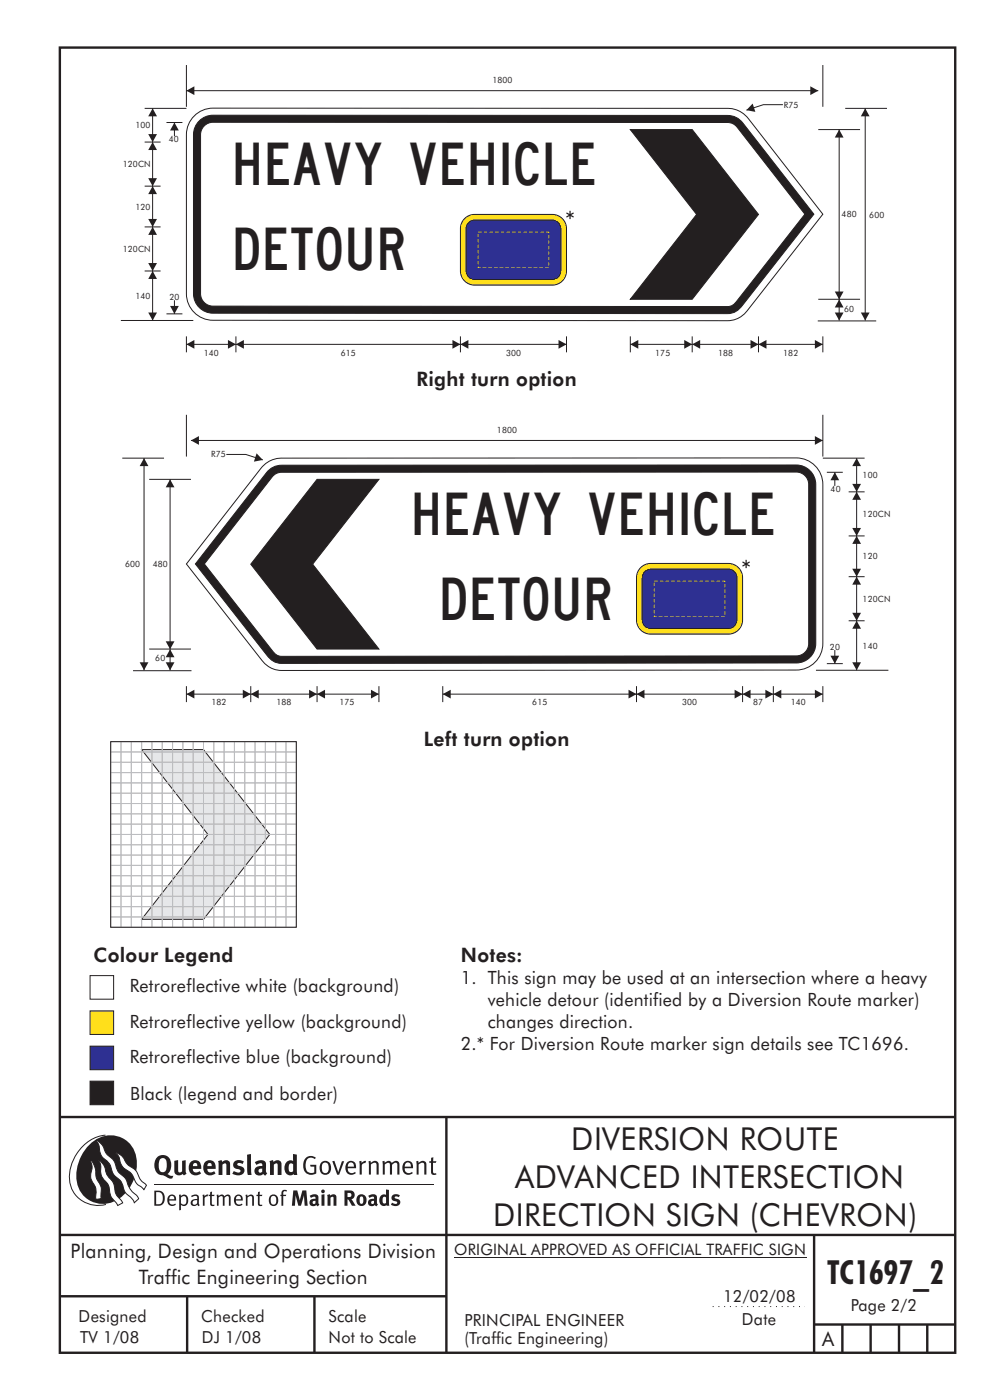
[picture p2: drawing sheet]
<svg xmlns="http://www.w3.org/2000/svg" width="210mm" height="297mm" viewBox="0 0 210 297" stroke-linecap="round" stroke-linejoin="round" font-family="sans-serif">
<g fill="none" stroke="#231f20" stroke-width=".51">
<path d="M12.7 10.1h189.9v276.9h-189.9zM12.7 237h189.8M94.7 236.9v50.1M12.7 262h190M12.7 275h82M39.7 275v12M66.7 275v12M172.7 262v25M172.7 281h30M178.7 281v6M184.7 281v6M190.7 281v6"/>
<path d="M196.7 281v6"/>
</g>
<path d="M151.2 277.2h19.5" fill="none" stroke="#231f20" stroke-width=".21" stroke-dasharray=".2 1" stroke-linecap="butt"/>
<path d="M96.3 266.7h74.7" fill="none" stroke="#231f20" stroke-width=".21"/>
<g fill="#231f20">
<path d="M64.9 245.6a1.61 1.61 0 0 1 2.1 0l-.2 .3a1.17 1.17 0 0 0-1.4-.2 1.17 1.17 0 0 0-.6 1.3 1.42 1.42 0 0 0 1.2 1.8l.7-.1v-1.2h-.8l-.1-.4h1.3v1.8a1.82 1.82 0 0 1-2.2 0 1.82 1.82 0 0 1-.6-2.1l.2-.7z" fill-rule="evenodd"/>
<path d="M68.2 246.5a1.77 1.77 0 0 0 .4 2.7 1.39 1.39 0 0 0 1.4-.5 1.39 1.39 0 0 0 .2-1.5 1.19 1.19 0 0 0-2-.7zM68.5 246.8a.83 .83 0 0 1 1 .1 .83 .83 0 0 1 .2 .9 .75 .75 0 0 1-.6 1.1 .75 .75 0 0 1-.8-.9v-.9z" fill-rule="evenodd"/>
<path d="M70.5 246.3h.4l.8 2.4 .8-2.4h.5l-1.1 2.9h-.4z" fill-rule="evenodd"/>
<path d="M73.6 246.7a1.74 1.74 0 0 0 .5 2.5l.9-.1 .5-.2-.2-.3a.89 .89 0 0 1-1.1 .2 .89 .89 0 0 1-.4-1h1.7a1.15 1.15 0 0 0-.4-1.4 1.15 1.15 0 0 0-1.5 .3zM74 246.8a.67 .67 0 0 1 .8-.1 .67 .67 0 0 1 .3 .8h-1.3z" fill-rule="evenodd"/>
<path d="M76.2 246.4l.4-.1 .1 .4 .5-.4h.5l-.2 .5a.61 .61 0 0 0-.8 .6v1.8h-.4z" fill-rule="evenodd"/>
<path d="M78.1 246.4l.5-.1 .1 .4a.89 .89 0 0 1 .9-.4 .89 .89 0 0 1 .7 .7v2.2h-.4v-2.2l-.1-.2-.3-.1-.8 .3v2.2h-.4z" fill-rule="evenodd"/>
<path d="M81.1 246.4l.4-.1 .1 .4a.83 .83 0 0 1 .8-.4 .83 .83 0 0 1 .7 .4 .86 .86 0 0 1 .9-.4 .86 .86 0 0 1 .7 .7v2.2h-.4l-.1-2.4a.5 .5 0 0 0-.8 .1l-.2 .2v2.1h-.5v-2.3l-.4-.2-.7 .3v2.2h-.4z" fill-rule="evenodd"/>
<path d="M85.7 246.7a1.74 1.74 0 0 0 .5 2.5l.9-.1 .5-.2-.2-.3a.89 .89 0 0 1-1.1 .2 .89 .89 0 0 1-.4-1h1.7a1.15 1.15 0 0 0-.5-1.4 1.15 1.15 0 0 0-1.4 .3zM86 246.8a.67 .67 0 0 1 .9-.1 .67 .67 0 0 1 .3 .8h-1.3z" fill-rule="evenodd"/>
<path d="M88.3 246.4l.4-.1 .1 .4a.89 .89 0 0 1 .9-.4 .89 .89 0 0 1 .7 .7v2.2h-.4v-2.2l-.1-.2-.3-.1-.8 .3v2.2h-.4z" fill-rule="evenodd"/>
<path d="M91.5 245.6l.4-.1v.8h.7l-.2 .4h-.5v2.1l.1 .1h.5l.1 .3a.71 .71 0 0 1-1.2-.6v-1.9h-.3v-.4h.3z" fill-rule="evenodd"/>
<path d="M37 246.3l.8-.2v2a.46 .46 0 0 0 .2 .6 .46 .46 0 0 0 .6-.2v-2.2l.8-.2v2.4l.2 .5-.6 .3-.2-.3a1.03 1.03 0 0 1-1.2 .3 1.03 1.03 0 0 1-.6-1.1z" fill-rule="evenodd"/>
<path d="M40.4 246.5a1.64 1.64 0 0 0 0 2.3 1.64 1.64 0 0 0 2.3 .1l-.4-.4a.78 .78 0 0 1-.9 .2 .78 .78 0 0 1-.5-.7h1.8a1.37 1.37 0 0 0-.6-1.7 1.37 1.37 0 0 0-1.7 .2zM41 246.9a.48 .48 0 0 1 .7-.1 .48 .48 0 0 1 .2 .6h-1z" fill-rule="evenodd"/>
<path d="M43.5 246.5a1.65 1.65 0 0 0-.2 2 1.65 1.65 0 0 0 1.9 .7l.5-.3-.3-.4a.78 .78 0 0 1-.9 .3 .78 .78 0 0 1-.5-.8h1.8a1.37 1.37 0 0 0-.6-1.7 1.37 1.37 0 0 0-1.7 .2zM44.1 246.9a.48 .48 0 0 1 .6-.1 .48 .48 0 0 1 .2 .6h-.9z" fill-rule="evenodd"/>
<path d="M46.3 246.3l.7-.2 .1 .4a.95 .95 0 0 1 1-.3 .95 .95 0 0 1 .7 .8v2.3h-.8v-2.3l-.3-.2-.5 .3v2.2h-.8z" fill-rule="evenodd"/>
<path d="M49.7 246.5a1.73 1.73 0 0 1 2-.1l-.2 .5-.6-.2a.42 .42 0 0 0-.6 .3l.2 .2a1.23 1.23 0 0 1 1.4 1.1 1.47 1.47 0 0 1-2.3 .9l-.3-.2 .3-.6 .7 .3a.47 .47 0 0 0 .7-.3 .87 .87 0 0 0-1-.5l-.4-.2-.1-.4z" fill-rule="evenodd"/>
<path d="M54.1 246.5l.3 .6 .3-.2a.62 .62 0 0 1 .9 .1v.4a1.21 1.21 0 0 0-1.3 .3 1.21 1.21 0 0 0-.2 1.3 1.19 1.19 0 0 0 1.7 0l.5 .4 .4-.5-.3-.3v-1.4a.96 .96 0 0 0-1.3-1.1zM55 248l.6-.1v.7a.43 .43 0 0 1-.6 .1 .43 .43 0 0 1 0-.7z" fill-rule="evenodd"/>
<path d="M57.2 246.3l.7-.2 .1 .4a.95 .95 0 0 1 1-.3 .95 .95 0 0 1 .7 .8v2.3h-.8v-2.3l-.3-.2-.5 .3v2.2h-.8z" fill-rule="evenodd"/>
<path d="M62.2 244.8v1.5a1.29 1.29 0 0 0-1.4 .2 1.29 1.29 0 0 0-.5 1.3 1.24 1.24 0 0 0 .5 1.3 1.24 1.24 0 0 0 1.5 0l.1 .2h.7l-.1-4.4zM61.5 246.9l.4-.1 .3 .2v1.5l-.3 .1a.48 .48 0 0 1-.6-.4 1.52 1.52 0 0 1 .2-1.3z" fill-rule="evenodd"/>
<path d="M52.4 245l.8-.2 .2 4.5h-.8l-.1-.2z" fill-rule="evenodd"/>
</g>
<path d="M22.4 240.8a9 9 0 0 0-7.4 10.9 6.2 6.2 0 0 0 7.5 3.8M32.7 251.4h59.4" fill="none" stroke="#231f20" stroke-width=".21"/>
<path d="M19.1 242.7a5.7 5.7 0 0 1 6.5-1.4 5.7 5.7 0 0 1 3.4 5.7 8.6 8.6 0 0 1-6.2 8.3 5.7 5.7 0 0 1-6.5-7 9.9 9.9 0 0 1 2.8-5.6z" fill-rule="evenodd" fill="#231f20"/>
<path d="M24.4 244.5a3.1 3.1 0 0 1 2.3 2.2l.8 .7a3.2 3.2 0 0 1 2 2.4l.4 .6 1.2 1.1-.6 .9-.2-.3a3.5 3.5 0 0 1-1.9-2.1 3.8 3.8 0 0 0-2.1-2.2 3.5 3.5 0 0 1-1-2.2zM20.4 241.9a3.4 3.4 0 0 1 1.9 2.4l.7 .9a3.3 3.3 0 0 1 1.7 2.6 4.4 4.4 0 0 0 1.7 2l.3 .3a6.1 6.1 0 0 0 2.5 3.7l.2 .5-.9 .9a6.1 6.1 0 0 0-1.9-2.3l-.4-.7a3.6 3.6 0 0 0-1.9-2.8l-.6-1a3.6 3.6 0 0 0-1.9-2.8 3.7 3.7 0 0 1-.8-2.4zM21 246.1a3.4 3.4 0 0 1 1.5 2.7l.6 1a3.8 3.8 0 0 1 1.4 3.1l.3 .7 1.2 1.6-1 .5-.5-.7a3.2 3.2 0 0 1-1.3-2.8 4.3 4.3 0 0 0-1.4-2.2 4.7 4.7 0 0 1-.5-3zM19.2 246.1a5.1 5.1 0 0 1 1.2 3.7l.3 .7a3.1 3.1 0 0 1 .7 2.9l.1 .9-1.1 .2-.1-.8a3.5 3.5 0 0 0-.9-3.3 3.6 3.6 0 0 1 .1-2.5z" fill-rule="evenodd" fill="#fff" stroke="#231f20" stroke-width=".21"/>
<g fill="#231f20">
<path d="M33.4 245.5a2.51 2.51 0 0 0 .4 3.7l.8 .1a2.78 2.78 0 0 0 2 .7l.2-.6h-.6l-.7-.3a2.56 2.56 0 0 0 0-3.8 1.83 1.83 0 0 0-2.1 .2zM34 245.8a.87 .87 0 0 1 1 .1 .87 .87 0 0 1 .4 .9v.4a1.17 1.17 0 0 1-.9 1.5l-.3-.1a2.38 2.38 0 0 1-.2-2.8z" fill-rule="evenodd"/>
<path d="M33.1 252.9v2.6a1.12 1.12 0 0 0 1.2-.3 1.12 1.12 0 0 0 .2-1.2l-.1-.5-.3-.5zM32.7 252.6h1.1a1.67 1.67 0 0 1 1.2 1.6 1.67 1.67 0 0 1-1.3 1.6h-1zM36.1 253.9l-.2 .5h1.1a.55 .55 0 0 0-.3-.6 .55 .55 0 0 0-.6 .1zM35.8 253.7a.95 .95 0 0 1 1.2-.1 .95 .95 0 0 1 .4 1.1h-1.5a.72 .72 0 0 0 .4 .8 .72 .72 0 0 0 .9-.2l.1 .3a1.15 1.15 0 0 1-1.5 0 1.15 1.15 0 0 1-.2-1.5zM38.4 254.1v1.1a.7 .7 0 0 0 .9 .2 .7 .7 0 0 0 .2-.9 .61 .61 0 0 0-.4-.7 .61 .61 0 0 0-.7 .3zM38 253.5l.3-.1 .1 .4a.95 .95 0 0 1 1.2-.2 .95 .95 0 0 1 .3 1.2 .92 .92 0 0 1-.5 .9 .92 .92 0 0 1-1-.1v1.1l-.4 .1zM40.9 254.8a.5 .5 0 0 0 .2 .8 .5 .5 0 0 0 .7-.4v-.6zM40.5 253.7a1 1 0 0 1 1.7 .3v1.4l.2 .2-.2 .3-.3-.4a.78 .78 0 0 1-1.4 0 .78 .78 0 0 1 .8-1.1h.5a.58 .58 0 0 0-.3-.7 .58 .58 0 0 0-.7 .2zM43 253.5l.3-.1 .1 .4 .3-.3 .5-.1-.2 .4a.52 .52 0 0 0-.6 .5v1.5h-.4zM44.6 252.9l.4-.1-.1 .7h.6l-.1 .2h-.5v1.5a.35 .35 0 0 0 .6 .3v.3a.57 .57 0 0 1-.6 .1 .57 .57 0 0 1-.3-.6v-1.6h-.3v-.2h.3zM45.9 253.5l.4-.1 .1 .4 .2-.2a.64 .64 0 0 1 1 .2 .7 .7 0 0 1 .8-.4 .7 .7 0 0 1 .5 .6v1.8h-.4v-1.7l-.2-.4-.7 .4v1.7h-.3v-1.7a.38 .38 0 0 0-.3-.4 .38 .38 0 0 0-.5 .2l-.1 .2v1.7h-.4zM50.2 253.9l-.2 .5h1.1a.55 .55 0 0 0-.2-.6 .55 .55 0 0 0-.7 .1zM49.9 253.7a.95 .95 0 0 1 1.2-.1 .95 .95 0 0 1 .4 1.1h-1.5a.72 .72 0 0 0 .4 .8 .72 .72 0 0 0 .9-.2l.1 .3a1.15 1.15 0 0 1-1.5 0 1.15 1.15 0 0 1-.2-1.5zM52.1 253.5l.3-.1 .1 .4a.72 .72 0 0 1 .8-.4 .72 .72 0 0 1 .6 .6v1.8h-.4v-1.6a.45 .45 0 0 0-.3-.5 .45 .45 0 0 0-.5 .2l-.2 .2v1.7h-.3zM54.7 252.9l.4-.1v.7h.6l-.1 .2h-.5v1.5a.35 .35 0 0 0 .5 .3v.3a.57 .57 0 0 1-.6 .1 .57 .57 0 0 1-.3-.6v-1.6h-.3v-.2h.3zM57.6 253.8l-.2 .8a.65 .65 0 0 0 .3 .8 .65 .65 0 0 0 .8-.2l.1-.1a.93 .93 0 0 0-.7-1.4zM57.3 253.7a1.12 1.12 0 0 1 1.4 0 1.12 1.12 0 0 1 .2 1.5 1.01 1.01 0 0 1-1.2 .6 1.01 1.01 0 0 1-.7-1.2zM59.9 252.6l.5-.2 .5 .1-.2 .3-.3-.1-.3 .2v.6h.6l-.1 .2h-.5v2.1h-.4v-2.1h-.2v-.2h.2zM62.2 252.5l-.3 3.3h.7l.1-2.3 .6 2.3h.5l.7-2.3 .1 2.3h.7l-.3-3.3h-.9l-.5 2.2-.5-2.2zM65.7 253.7l.3 .4a.51 .51 0 0 1 .5-.3 .51 .51 0 0 1 .4 .4v.1a.88 .88 0 0 0-1.1 .3 .88 .88 0 0 0 .2 1.2 .9 .9 0 0 0 1.1-.2l.3 .3 .4-.4-.3-.3v-1a.87 .87 0 0 0-.4-.9 .87 .87 0 0 0-1 .2zM66.4 254.8l.5-.1v.6l-.1 .1h-.3l-.2-.2zM68.2 253.4v2.4h.6v-2.5zM68.1 252.7a.4 .4 0 0 0 .8 0 .4 .4 0 0 0-.8 0zM69.4 253.5l.1 2.3h.6v-1.7a.33 .33 0 0 1 .4-.2 .33 .33 0 0 1 .2 .3v1.6h.7v-1.8a.75 .75 0 0 0-.6-.6 .75 .75 0 0 0-.8 .2v-.3zM73.1 252.5v3.3h.6v-1.4l.3 .3 .7 1.1h.7l-.9-1.4a.94 .94 0 0 0 .7-1 .94 .94 0 0 0-.9-.9zM73.7 253.1a.51 .51 0 0 1 .7 .1 .51 .51 0 0 1-.1 .7h-.6zM75.9 253.7a1.19 1.19 0 0 0-.1 1.7 1.19 1.19 0 0 0 1.7 0 1.19 1.19 0 0 0 0-1.6 1.19 1.19 0 0 0-1.6-.1zM76.5 253.9l.2-.1a.99 .99 0 0 1 0 1.6 1.06 1.06 0 0 1-.2-1.5zM78.1 253.7l.3 .4a.51 .51 0 0 1 .5-.3 .51 .51 0 0 1 .4 .4v.1a.88 .88 0 0 0-1.1 .3 .88 .88 0 0 0 .2 1.2 .9 .9 0 0 0 1.1-.2l.3 .3 .4-.4-.2-.3v-1a.87 .87 0 0 0-.5-.9 .87 .87 0 0 0-1 .2zM78.9 254.8l.4-.1v.6l-.1 .1h-.3l-.2-.2zM81.9 252.3v1.2a1.2 1.2 0 0 0-1.4 .6 1.2 1.2 0 0 0 .2 1.4l.5 .3 .8-.1v.1h.6l-.1-3.4zM81.4 253.9l.5 .1-.1 1.2a.46 .46 0 0 1-.5 0 .46 .46 0 0 1-.2-.6zM83.3 253.5a.79 .79 0 0 0-.2 1 .79 .79 0 0 0 1 .4 .33 .33 0 0 1 0 .5 .33 .33 0 0 1-.5-.1l-.5-.2-.2 .5a1.15 1.15 0 0 0 1.2 .3 1.15 1.15 0 0 0 .8-1 1.49 1.49 0 0 0-1.2-.8 .4 .4 0 0 1 .3-.3 .4 .4 0 0 1 .4 .1l.2 .1 .2-.4a1.47 1.47 0 0 0-1.5-.1z" fill-rule="evenodd"/>
</g>
<path d="M19.1 221.9h5v5h-5z" fill-rule="evenodd" fill="#2e3092" stroke="#231f20" stroke-width=".21"/>
<path d="M19.1 214.5h5v5h-5z" fill-rule="evenodd" fill="#ffdf1b" stroke="#231f20" stroke-width=".21"/>
<path d="M19.1 229.4h5v5h-5z" fill-rule="evenodd" fill="#231f20" stroke="#231f20" stroke-width=".21"/>
<path d="M19.1 207h5v5h-5z" fill-rule="evenodd" fill="#fff" stroke="#231f20" stroke-width=".21"/>
<path d="M30 159h13.2l14 18-14 18h-13.2l14.1-18z" fill-rule="evenodd" fill="#e6e7e9" stroke="#231f20" stroke-width=".21"/>
<g fill="none" stroke="#bcbdc0" stroke-width=".21">
<path d="M23.5 157.3h2.2v2.2h-2.2zM23.5 159.5h2.2v2.2h-2.2zM25.7 157.3h2.2v2.2h-2.2zM25.7 159.5h2.2v2.2h-2.2zM27.9 157.3h2.1v2.2h-2.1zM27.9 159.5h2.1v2.2h-2.1zM30 157.3h2.2v2.2h-2.2zM30 159.5h2.2v2.2h-2.2zM32.2 157.3h2.2v2.2h-2.2zM32.2 159.5h2.2v2.2h-2.2zM34.4 157.3h2.2v2.2h-2.2zM34.4 159.5h2.2v2.2h-2.2z"/>
<path d="M36.6 157.3h2.2v2.2h-2.2zM36.6 159.5h2.2v2.2h-2.2zM38.8 157.3h2.2v2.2h-2.2zM38.8 159.5h2.2v2.2h-2.2zM41 157.3h2.2v2.2h-2.2zM41 159.5h2.2v2.2h-2.2zM43.2 157.3h2.2v2.2h-2.2zM43.2 159.5h2.2v2.2h-2.2zM45.4 157.3h2.1v2.2h-2.1zM45.4 159.5h2.1v2.2h-2.1zM47.5 157.3h2.2v2.2h-2.2zM47.5 159.5h2.2v2.2h-2.2z"/>
<path d="M49.7 157.3h2.2v2.2h-2.2zM49.7 159.5h2.2v2.2h-2.2zM51.9 157.3h2.2v2.2h-2.2zM51.9 159.5h2.2v2.2h-2.2zM54.1 157.3h2.2v2.2h-2.2zM54.1 159.5h2.2v2.2h-2.2zM56.3 157.3h2.2v2.2h-2.2zM56.3 159.5h2.2v2.2h-2.2zM58.5 157.3h2.2v2.2h-2.2zM58.5 159.5h2.2v2.2h-2.2zM60.7 157.3h2.2v2.2h-2.2zM60.7 159.5h2.2v2.2h-2.2z"/>
<path d="M23.5 161.7h2.2v2.2h-2.2zM23.5 163.9h2.2v2.2h-2.2zM23.5 166.1h2.2v2.2h-2.2zM23.5 168.3h2.2v2.2h-2.2zM23.5 170.5h2.2v2.2h-2.2zM23.5 172.7h2.2v2.1h-2.2zM23.5 174.8h2.2v2.2h-2.2zM23.5 177h2.2v2.2h-2.2zM23.5 179.2h2.2v2.2h-2.2zM25.7 161.7h2.2v2.2h-2.2zM25.7 163.9h2.2v2.2h-2.2zM25.7 166.1h2.2v2.2h-2.2z"/>
<path d="M25.7 168.3h2.2v2.2h-2.2zM25.7 170.5h2.2v2.2h-2.2zM25.7 172.7h2.2v2.1h-2.2zM25.7 174.8h2.2v2.2h-2.2zM25.7 177h2.2v2.2h-2.2zM25.7 179.2h2.2v2.2h-2.2zM27.9 161.7h2.1v2.2h-2.1zM27.9 163.9h2.1v2.2h-2.1zM27.9 166.1h2.1v2.2h-2.1zM27.9 168.3h2.1v2.2h-2.1zM27.9 170.5h2.1v2.2h-2.1zM27.9 172.7h2.1v2.1h-2.1z"/>
<path d="M27.9 174.8h2.1v2.2h-2.1zM27.9 177h2.1v2.2h-2.1zM27.9 179.2h2.1v2.2h-2.1zM30 161.7h2.2v2.2h-2.2zM30 163.9h2.2v2.2h-2.2zM30 166.1h2.2v2.2h-2.2zM30 168.3h2.2v2.2h-2.2zM30 170.5h2.2v2.2h-2.2zM30 172.7h2.2v2.1h-2.2zM30 174.8h2.2v2.2h-2.2zM30 177h2.2v2.2h-2.2zM30 179.2h2.2v2.2h-2.2z"/>
<path d="M32.2 161.7h2.2v2.2h-2.2zM32.2 163.9h2.2v2.2h-2.2zM32.2 166.1h2.2v2.2h-2.2zM32.2 168.3h2.2v2.2h-2.2zM32.2 170.5h2.2v2.2h-2.2zM32.2 172.7h2.2v2.1h-2.2zM32.2 174.8h2.2v2.2h-2.2zM32.2 177h2.2v2.2h-2.2zM32.2 179.2h2.2v2.2h-2.2zM34.4 161.7h2.2v2.2h-2.2zM34.4 163.9h2.2v2.2h-2.2zM34.4 166.1h2.2v2.2h-2.2z"/>
<path d="M34.4 168.3h2.2v2.2h-2.2zM34.4 170.5h2.2v2.2h-2.2zM34.4 172.7h2.2v2.1h-2.2zM34.4 174.8h2.2v2.2h-2.2zM34.4 177h2.2v2.2h-2.2zM34.4 179.2h2.2v2.2h-2.2zM36.6 161.7h2.2v2.2h-2.2zM36.6 163.9h2.2v2.2h-2.2zM36.6 166.1h2.2v2.2h-2.2zM36.6 168.3h2.2v2.2h-2.2zM36.6 170.5h2.2v2.2h-2.2zM36.6 172.7h2.2v2.1h-2.2z"/>
<path d="M36.6 174.8h2.2v2.2h-2.2zM36.6 177h2.2v2.2h-2.2zM36.6 179.2h2.2v2.2h-2.2zM38.8 161.7h2.2v2.2h-2.2zM38.8 163.9h2.2v2.2h-2.2zM38.8 166.1h2.2v2.2h-2.2zM38.8 168.3h2.2v2.2h-2.2zM38.8 170.5h2.2v2.2h-2.2zM38.8 172.7h2.2v2.1h-2.2zM38.8 174.8h2.2v2.2h-2.2zM38.8 177h2.2v2.2h-2.2zM38.8 179.2h2.2v2.2h-2.2z"/>
<path d="M41 161.7h2.2v2.2h-2.2zM41 163.9h2.2v2.2h-2.2zM41 166.1h2.2v2.2h-2.2zM41 168.3h2.2v2.2h-2.2zM41 170.5h2.2v2.2h-2.2zM41 172.7h2.2v2.1h-2.2zM41 174.8h2.2v2.2h-2.2zM41 177h2.2v2.2h-2.2zM41 179.2h2.2v2.2h-2.2zM43.2 161.7h2.2v2.2h-2.2zM43.2 163.9h2.2v2.2h-2.2zM43.2 166.1h2.2v2.2h-2.2z"/>
<path d="M43.2 168.3h2.2v2.2h-2.2zM43.2 170.5h2.2v2.2h-2.2zM43.2 172.7h2.2v2.1h-2.2zM43.2 174.8h2.2v2.2h-2.2zM43.2 177h2.2v2.2h-2.2zM43.2 179.2h2.2v2.2h-2.2zM45.4 161.7h2.1v2.2h-2.1zM45.4 163.9h2.1v2.2h-2.1zM45.4 166.1h2.1v2.2h-2.1zM45.4 168.3h2.1v2.2h-2.1zM45.4 170.5h2.1v2.2h-2.1zM45.4 172.7h2.1v2.1h-2.1z"/>
<path d="M45.4 174.8h2.1v2.2h-2.1zM45.4 177h2.1v2.2h-2.1zM45.4 179.2h2.1v2.2h-2.1zM47.5 161.7h2.2v2.2h-2.2zM47.5 163.9h2.2v2.2h-2.2zM47.5 166.1h2.2v2.2h-2.2zM47.5 168.3h2.2v2.2h-2.2zM47.5 170.5h2.2v2.2h-2.2zM47.5 172.7h2.2v2.1h-2.2zM47.5 174.8h2.2v2.2h-2.2zM47.5 177h2.2v2.2h-2.2zM47.5 179.2h2.2v2.2h-2.2z"/>
<path d="M49.7 161.7h2.2v2.2h-2.2zM49.7 163.9h2.2v2.2h-2.2zM49.7 166.1h2.2v2.2h-2.2zM49.7 168.3h2.2v2.2h-2.2zM49.7 170.5h2.2v2.2h-2.2zM49.7 172.7h2.2v2.1h-2.2zM49.7 174.8h2.2v2.2h-2.2zM49.7 177h2.2v2.2h-2.2zM49.7 179.2h2.2v2.2h-2.2zM51.9 161.7h2.2v2.2h-2.2zM51.9 163.9h2.2v2.2h-2.2zM51.9 166.1h2.2v2.2h-2.2z"/>
<path d="M51.9 168.3h2.2v2.2h-2.2zM51.9 170.5h2.2v2.2h-2.2zM51.9 172.7h2.2v2.1h-2.2zM51.9 174.8h2.2v2.2h-2.2zM51.9 177h2.2v2.2h-2.2zM51.9 179.2h2.2v2.2h-2.2zM54.1 161.7h2.2v2.2h-2.2zM54.1 163.9h2.2v2.2h-2.2zM54.1 166.1h2.2v2.2h-2.2zM54.1 168.3h2.2v2.2h-2.2zM54.1 170.5h2.2v2.2h-2.2zM54.1 172.7h2.2v2.1h-2.2z"/>
<path d="M54.1 174.8h2.2v2.2h-2.2zM54.1 177h2.2v2.2h-2.2zM54.1 179.2h2.2v2.2h-2.2zM56.3 161.7h2.2v2.2h-2.2zM56.3 163.9h2.2v2.2h-2.2zM56.3 166.1h2.2v2.2h-2.2zM56.3 168.3h2.2v2.2h-2.2zM56.3 170.5h2.2v2.2h-2.2zM56.3 172.7h2.2v2.1h-2.2zM56.3 174.8h2.2v2.2h-2.2zM56.3 177h2.2v2.2h-2.2zM56.3 179.2h2.2v2.2h-2.2z"/>
<path d="M58.5 161.7h2.2v2.2h-2.2zM58.5 163.9h2.2v2.2h-2.2zM58.5 166.1h2.2v2.2h-2.2zM58.5 168.3h2.2v2.2h-2.2zM58.5 170.5h2.2v2.2h-2.2zM58.5 172.7h2.2v2.1h-2.2zM58.5 174.8h2.2v2.2h-2.2zM58.5 177h2.2v2.2h-2.2zM58.5 179.2h2.2v2.2h-2.2zM60.7 161.7h2.2v2.2h-2.2zM60.7 163.9h2.2v2.2h-2.2zM60.7 166.1h2.2v2.2h-2.2z"/>
<path d="M60.7 168.3h2.2v2.2h-2.2zM60.7 170.5h2.2v2.2h-2.2zM60.7 172.7h2.2v2.1h-2.2zM60.7 174.8h2.2v2.2h-2.2zM60.7 177h2.2v2.2h-2.2zM60.7 179.2h2.2v2.2h-2.2zM23.5 181.4h2.2v2.2h-2.2zM23.5 183.6h2.2v2.2h-2.2zM23.5 185.8h2.2v2.2h-2.2zM23.5 188h2.2v2.1h-2.2zM23.5 190.1h2.2v2.2h-2.2zM23.5 192.3h2.2v2.2h-2.2z"/>
<path d="M23.5 194.5h2.2v2.2h-2.2zM25.7 181.4h2.2v2.2h-2.2zM25.7 183.6h2.2v2.2h-2.2zM25.7 185.8h2.2v2.2h-2.2zM25.7 188h2.2v2.1h-2.2zM25.7 190.1h2.2v2.2h-2.2zM25.7 192.3h2.2v2.2h-2.2zM25.7 194.5h2.2v2.2h-2.2zM27.9 181.4h2.1v2.2h-2.1zM27.9 183.6h2.1v2.2h-2.1zM27.9 185.8h2.1v2.2h-2.1zM27.9 188h2.1v2.1h-2.1z"/>
<path d="M27.9 190.1h2.1v2.2h-2.1zM27.9 192.3h2.1v2.2h-2.1zM27.9 194.5h2.1v2.2h-2.1zM30 181.4h2.2v2.2h-2.2zM30 183.6h2.2v2.2h-2.2zM30 185.8h2.2v2.2h-2.2zM30 188h2.2v2.1h-2.2zM30 190.1h2.2v2.2h-2.2zM30 192.3h2.2v2.2h-2.2zM30 194.5h2.2v2.2h-2.2zM32.2 181.4h2.2v2.2h-2.2zM32.2 183.6h2.2v2.2h-2.2z"/>
<path d="M32.2 185.8h2.2v2.2h-2.2zM32.2 188h2.2v2.1h-2.2zM32.2 190.1h2.2v2.2h-2.2zM32.2 192.3h2.2v2.2h-2.2zM32.2 194.5h2.2v2.2h-2.2zM34.4 181.4h2.2v2.2h-2.2zM34.4 183.6h2.2v2.2h-2.2zM34.4 185.8h2.2v2.2h-2.2zM34.4 188h2.2v2.1h-2.2zM34.4 190.1h2.2v2.2h-2.2zM34.4 192.3h2.2v2.2h-2.2zM34.4 194.5h2.2v2.2h-2.2z"/>
<path d="M36.6 181.4h2.2v2.2h-2.2zM36.6 183.6h2.2v2.2h-2.2zM36.6 185.8h2.2v2.2h-2.2zM36.6 188h2.2v2.1h-2.2zM36.6 190.1h2.2v2.2h-2.2zM36.6 192.3h2.2v2.2h-2.2zM36.6 194.5h2.2v2.2h-2.2zM38.8 181.4h2.2v2.2h-2.2zM38.8 183.6h2.2v2.2h-2.2zM38.8 185.8h2.2v2.2h-2.2zM38.8 188h2.2v2.1h-2.2zM38.8 190.1h2.2v2.2h-2.2z"/>
<path d="M38.8 192.3h2.2v2.2h-2.2zM38.8 194.5h2.2v2.2h-2.2zM41 181.4h2.2v2.2h-2.2zM41 183.6h2.2v2.2h-2.2zM41 185.8h2.2v2.2h-2.2zM41 188h2.2v2.1h-2.2zM41 190.1h2.2v2.2h-2.2zM41 192.3h2.2v2.2h-2.2zM41 194.5h2.2v2.2h-2.2zM43.2 181.4h2.2v2.2h-2.2zM43.2 183.6h2.2v2.2h-2.2zM43.2 185.8h2.2v2.2h-2.2z"/>
<path d="M43.2 188h2.2v2.1h-2.2zM43.2 190.1h2.2v2.2h-2.2zM43.2 192.3h2.2v2.2h-2.2zM43.2 194.5h2.2v2.2h-2.2zM45.4 181.4h2.1v2.2h-2.1zM45.4 183.6h2.1v2.2h-2.1zM45.4 185.8h2.1v2.2h-2.1zM45.4 188h2.1v2.1h-2.1zM45.4 190.1h2.1v2.2h-2.1zM45.4 192.3h2.1v2.2h-2.1zM45.4 194.5h2.1v2.2h-2.1zM47.5 181.4h2.2v2.2h-2.2z"/>
<path d="M47.5 183.6h2.2v2.2h-2.2zM47.5 185.8h2.2v2.2h-2.2zM47.5 188h2.2v2.1h-2.2zM47.5 190.1h2.2v2.2h-2.2zM47.5 192.3h2.2v2.2h-2.2zM47.5 194.5h2.2v2.2h-2.2zM49.7 181.4h2.2v2.2h-2.2zM49.7 183.6h2.2v2.2h-2.2zM49.7 185.8h2.2v2.2h-2.2zM49.7 188h2.2v2.1h-2.2zM49.7 190.1h2.2v2.2h-2.2zM49.7 192.3h2.2v2.2h-2.2z"/>
<path d="M49.7 194.5h2.2v2.2h-2.2zM51.9 181.4h2.2v2.2h-2.2zM51.9 183.6h2.2v2.2h-2.2zM51.9 185.8h2.2v2.2h-2.2zM51.9 188h2.2v2.1h-2.2zM51.9 190.1h2.2v2.2h-2.2zM51.9 192.3h2.2v2.2h-2.2zM51.9 194.5h2.2v2.2h-2.2zM54.1 181.4h2.2v2.2h-2.2zM54.1 183.6h2.2v2.2h-2.2zM54.1 185.8h2.2v2.2h-2.2zM54.1 188h2.2v2.1h-2.2z"/>
<path d="M54.1 190.1h2.2v2.2h-2.2zM54.1 192.3h2.2v2.2h-2.2zM54.1 194.5h2.2v2.2h-2.2zM56.3 181.4h2.2v2.2h-2.2zM56.3 183.6h2.2v2.2h-2.2zM56.3 185.8h2.2v2.2h-2.2zM56.3 188h2.2v2.1h-2.2zM56.3 190.1h2.2v2.2h-2.2zM56.3 192.3h2.2v2.2h-2.2zM56.3 194.5h2.2v2.2h-2.2zM58.5 181.4h2.2v2.2h-2.2zM58.5 183.6h2.2v2.2h-2.2z"/>
<path d="M58.5 185.8h2.2v2.2h-2.2zM58.5 188h2.2v2.1h-2.2zM58.5 190.1h2.2v2.2h-2.2zM58.5 192.3h2.2v2.2h-2.2zM58.5 194.5h2.2v2.2h-2.2zM60.7 181.4h2.2v2.2h-2.2zM60.7 183.6h2.2v2.2h-2.2zM60.7 185.8h2.2v2.2h-2.2zM60.7 188h2.2v2.1h-2.2zM60.7 190.1h2.2v2.2h-2.2zM60.7 192.3h2.2v2.2h-2.2zM60.7 194.5h2.2v2.2h-2.2z"/>
</g>
<path d="M23.5 157.3h39.4v39.4h-39.4z" fill="none" stroke="#231f20" stroke-width=".21"/>
<path d="M41.2 24.6a5.6 5.6 0 0 1 4-1.7l109.1 .1a5.5 5.5 0 0 1 4.5 2.2l15.7 20.2-15.8 20.3a5.3 5.3 0 0 1-4.4 2.3l-109.1-.1a5.6 5.6 0 0 1-5.7-5.6v-33.7a5.6 5.6 0 0 1 1.7-4z" fill-rule="evenodd" fill="#fff" stroke="#231f20" stroke-width=".21"/>
<path d="M42.5 25.4a4.1 4.1 0 0 1 2.7-1l109.1 .1a4 4 0 0 1 3.3 1.6l15 19.3-15.1 19.4a3.8 3.8 0 0 1-3.2 1.7l-109.1-.1a4.1 4.1 0 0 1-4.2-4.1v-33.7a4.1 4.1 0 0 1 1.5-3.2z" fill-rule="evenodd" fill="#231f20" stroke="#231f20" stroke-width=".21"/>
<path d="M43.5 26.5l1.1-.5 .6-.1 109.1 .1a2.5 2.5 0 0 1 2.1 1l14.3 18.4-14.4 18.4a2.45 2.45 0 0 1-2 1.2l-109.1-.1a2.64 2.64 0 0 1-2.7-2.6v-33.7a2.63 2.63 0 0 1 1-2.1z" fill-rule="evenodd" fill="#fff" stroke="#231f20" stroke-width=".21"/>
<path d="M133.7 27.5h13.1l14.1 18-14.1 18h-13.1l14.1-18z" fill-rule="evenodd" fill="#231f20" stroke="#231f20" stroke-width=".21"/>
<path d="M39.5 13.8v8.9M30.7 23h8.8M25.6 68h15.4M178 63.5v4.5" fill="none" stroke="#231f20" stroke-width=".21"/>
<g fill="#231f20">
<path d="M177.1 66.3h1.8l-.9 1.7z"/>
<path d="M178 63.5l.9 1.7h-1.8z"/>
</g>
<path d="M179.3 23h8.9M183.5 23v45" fill="none" stroke="#231f20" stroke-width=".21"/>
<g fill="#231f20">
<path d="M182.6 66.3h1.9l-1 1.7z"/>
<path d="M183.5 23l1 1.7h-1.9z"/>
</g>
<path d="M173.6 27.5h8.8M178 27.5v36M173.6 63.5h8.8" fill="none" stroke="#231f20" stroke-width=".21"/>
<g fill="#231f20">
<path d="M178 27.5l.9 1.7h-1.8z"/>
<path d="M177.1 61.8h1.8l-.9 1.7z"/>
</g>
<path d="M166.1 22.2h-4.2l-3.6 1.2" fill="none" stroke="#231f20" stroke-width=".21"/>
<path d="M159.7 22l.5 1.7-1.9-.3z" fill="#231f20"/>
<path d="M39.5 19.2h134.1" fill="none" stroke="#231f20" stroke-width=".21"/>
<g fill="#231f20">
<path d="M171.9 18.3l1.7 .9-1.7 1z"/>
<path d="M39.5 19.2l1.7-.9v1.9z"/>
</g>
<path d="M174.5 13.8v8.9M30.7 57.5h3.4M30.7 48.1h3.4M32.4 57.5v10.5M35.3 66.6h3.4" fill="none" stroke="#231f20" stroke-width=".21"/>
<g fill="#231f20">
<path d="M32.4 57.5l.9 1.7h-1.9z"/>
<path d="M31.4 66.3h1.9l-.9 1.7z"/>
</g>
<path d="M37 63.7v2.9" fill="none" stroke="#231f20" stroke-width=".21"/>
<path d="M36.1 64.9h1.8l-.9 1.7z" fill="#231f20"/>
<path d="M32.4 48.1v9.4" fill="none" stroke="#231f20" stroke-width=".21"/>
<g fill="#231f20">
<path d="M32.4 48.1l.9 1.7h-1.9z"/>
<path d="M31.4 55.8h1.9l-.9 1.7z"/>
</g>
<path d="M32.4 23v7.1" fill="none" stroke="#231f20" stroke-width=".21"/>
<g fill="#231f20">
<path d="M31.4 28.4h1.9l-.9 1.7z"/>
<path d="M32.4 23l.9 1.7h-1.9z"/>
</g>
<path d="M30.7 39.5h3.4M30.7 30.1h3.4M50 71.4v3.3M50 73.1h47.7M97.7 71.4v3.3" fill="none" stroke="#231f20" stroke-width=".21"/>
<g fill="#231f20">
<path d="M96 72.1l1.7 1-1.7 .9z"/>
<path d="M50 73.1l1.7-1v1.9z"/>
</g>
<path d="M39.5 73.1h10.5M39.5 71.4v3.3" fill="none" stroke="#231f20" stroke-width=".21"/>
<g fill="#231f20">
<path d="M39.5 73.1l1.7-1v1.9z"/>
<path d="M48.4 72.1l1.6 1-1.6 .9z"/>
</g>
<path d="M35.3 26h3.4M37 26v2.9" fill="none" stroke="#231f20" stroke-width=".21"/>
<path d="M37 26l.9 1.7h-1.8z" fill="#231f20"/>
<path d="M32.4 39.5v8.6" fill="none" stroke="#231f20" stroke-width=".21"/>
<g fill="#231f20">
<path d="M31.4 46.4h1.9l-.9 1.7z"/>
<path d="M32.4 39.5l.9 1.7h-1.9z"/>
</g>
<path d="M32.4 30.1v9.4" fill="none" stroke="#231f20" stroke-width=".21"/>
<g fill="#231f20">
<path d="M32.4 30.1l.9 1.7h-1.9z"/>
<path d="M31.4 37.8h1.9l-.9 1.7z"/>
</g>
<path d="M97.7 73.1h22.5M120.2 71.4v3.3" fill="none" stroke="#231f20" stroke-width=".21"/>
<g fill="#231f20">
<path d="M97.7 73.1l1.7-1v1.9z"/>
<path d="M118.5 72.1l1.7 1-1.7 .9z"/>
</g>
<path d="M160.9 71.4v3.3M160.9 73.1h13.6M174.5 71.4v3.3" fill="none" stroke="#231f20" stroke-width=".21"/>
<g fill="#231f20">
<path d="M172.9 72.1l1.6 1-1.6 .9z"/>
<path d="M160.9 73.1l1.7-1v1.9z"/>
</g>
<path d="M133.7 71.4v3.3M133.7 73.1h13.1M173.5 68.1h12.4" fill="none" stroke="#231f20" stroke-width=".21"/>
<g fill="#231f20">
<path d="M133.7 73.1l1.7-1v1.9z"/>
<path d="M145.1 72.1l1.7 1-1.7 .9z"/>
</g>
<path d="M146.8 71.4v3.3M146.8 73.1h14.1" fill="none" stroke="#231f20" stroke-width=".21"/>
<g fill="#231f20">
<path d="M159.2 72.1l1.7 1-1.7 .9z"/>
<path d="M146.8 73.1l1.7-1v1.9z"/>
<path d="M120.2 45.1l.6 .3v-.7h.2v.7l.6-.3 .1 .2-.5 .3 .5 .3-.1 .3-.6-.4v.7h-.2v-.7l-.6 .4-.1-.3 .6-.3-.6-.3z" fill-rule="evenodd"/>
</g>
<path d="M98.8 46.2l1.2-.6 .7-.1h16.5a3 3 0 0 1 3 3v9a3 3 0 0 1-3 3h-16.5a3 3 0 0 1-3-3v-9a3 3 0 0 1 1.1-2.3z" fill-rule="evenodd" fill="#ffdf1b"/>
<path d="M98.8 46.2l1.2-.6 .7-.1h16.5a3 3 0 0 1 3 3v9a3 3 0 0 1-3 3h-16.5a3 3 0 0 1-3-3v-9a3 3 0 0 1 1.1-2.3z" fill="none" stroke="#231f20" stroke-width=".21"/>
<path d="M99.4 47.2l.8-.4 .5-.1h16.5a1.81 1.81 0 0 1 1.8 1.8v9a1.81 1.81 0 0 1-1.8 1.8h-16.5a1.81 1.81 0 0 1-1.8-1.8v-9v-.5z" fill-rule="evenodd" fill="#2e3092"/>
<path d="M99.4 47.2l.8-.4 .5-.1h16.5a1.81 1.81 0 0 1 1.8 1.8v9a1.81 1.81 0 0 1-1.8 1.8h-16.5a1.81 1.81 0 0 1-1.8-1.8v-9v-.5z" fill="none" stroke="#231f20" stroke-width=".21"/>
<path d="M101.4 49.2h.8v.1h-.8zM102.6 49.2h.8v.1h-.8zM103.8 49.2h.8v.1h-.8zM105 49.2h.8v.1h-.8zM106.2 49.2h.8v.1h-.8zM107.4 49.2h.8v.1h-.8zM108.6 49.2h.8v.1h-.8zM109.8 49.2h.8v.1h-.8zM111 49.2h.8v.1h-.8zM112.2 49.2h.8v.1h-.8zM113.4 49.2h.8v.1h-.8zM114.6 49.2h.8v.1h-.8zM115.8 49.2h.7l-.7 .1zM116.3 49.2h.2v.2h-.2zM116.3 49.8h.2v.8h-.2zM116.3 51h.2v.7h-.2zM116.3 52.2h.2v.7h-.2zM116.3 53.3h.2v.7h-.2zM116.3 54.5h.2v.7h-.2zM116.3 55.6h.2v.8h-.2zM115.6 56.7h.8v.1h-.8zM114.4 56.7h.8v.1h-.8zM113.2 56.7h.8v.1h-.8zM112 56.7h.8v.1h-.8zM110.8 56.7h.8v.1h-.8zM109.6 56.7h.8v.1h-.8zM108.4 56.7h.8v.1h-.8zM107.2 56.7h.8v.1h-.8zM106 56.7h.7v.1h-.7zM104.8 56.7h.7v.1h-.7zM103.6 56.7h.7v.1h-.7zM102.4 56.7h.7v.1h-.7zM101.3 56.7h.6v.1zM101.3 56.5h.2v.2h-.2zM101.3 55.4h.2v.7h-.2zM101.3 54.2h.2v.7h-.2zM101.3 53h.2v.8h-.2zM101.3 51.9h.2v.7h-.2zM101.3 50.7h.2v.8h-.2zM101.3 49.6h.2v.7h-.2z" fill="#ffdf1b"/>
<path d="M56 98.6a5.4 5.4 0 0 1 3.8-1.4l109.1-.1a5.6 5.6 0 0 1 5.6 5.7v33.7a5.6 5.6 0 0 1-5.6 5.6l-109.1 .1a5.3 5.3 0 0 1-4.4-2.3l-15.9-20.3z" fill-rule="evenodd" fill="#fff" stroke="#231f20" stroke-width=".21"/>
<path d="M56.9 99.8a3.9 3.9 0 0 1 2.9-1.1l109.1-.1a4.1 4.1 0 0 1 4.1 4.2v33.7a4.1 4.1 0 0 1-4.1 4.1l-109.1 .1a3.8 3.8 0 0 1-3.2-1.7l-15.2-19.4z" fill-rule="evenodd" fill="#231f20" stroke="#231f20" stroke-width=".21"/>
<path d="M58 100.9a2.45 2.45 0 0 1 1.8-.7l109.1-.1a2.64 2.64 0 0 1 2.6 2.7v33.7a2.64 2.64 0 0 1-2.6 2.6l-109.1 .1a2.28 2.28 0 0 1-2-1.2l-14.5-18.4z" fill-rule="evenodd" fill="#fff" stroke="#231f20" stroke-width=".21"/>
<path d="M67.3 101.7h13.1l-14.1 18 14.1 18h-13.1l-14.1-18z" fill-rule="evenodd" fill="#231f20" stroke="#231f20" stroke-width=".21"/>
<path d="M48 96.4h4.1l3.7 1.2M174.5 88v8.9M174.5 97.2h8.9M31.6 101.7h8.9M31.6 137.7h8.9M173.1 142.2h15.3" fill="none" stroke="#231f20" stroke-width=".21"/>
<path d="M54.4 96.2l1.4 1.4-1.9 .3z" fill="#231f20"/>
<path d="M40.5 93.4h134" fill="none" stroke="#231f20" stroke-width=".21"/>
<g fill="#231f20">
<path d="M40.5 93.4l1.7-.9v1.9z"/>
<path d="M172.9 92.5l1.6 .9-1.6 1z"/>
</g>
<path d="M39.5 88v8.9M180 131.7h3.4M180 122.3h3.4M181.7 131.7v10.5M175.4 140.8h3.4" fill="none" stroke="#231f20" stroke-width=".21"/>
<g fill="#231f20">
<path d="M181.7 131.7l.9 1.7h-1.8z"/>
<path d="M180.8 140.5h1.8l-.9 1.7z"/>
</g>
<path d="M177.1 137.9v2.9" fill="none" stroke="#231f20" stroke-width=".21"/>
<path d="M176.2 139.1h1.8l-.9 1.7z" fill="#231f20"/>
<path d="M181.7 122.3v9.4" fill="none" stroke="#231f20" stroke-width=".21"/>
<g fill="#231f20">
<path d="M181.7 122.3l.9 1.7h-1.8z"/>
<path d="M180.8 130h1.8l-.9 1.7z"/>
</g>
<path d="M181.7 97.2v7.1" fill="none" stroke="#231f20" stroke-width=".21"/>
<g fill="#231f20">
<path d="M180.8 102.7h1.8l-.9 1.6z"/>
<path d="M181.7 97.2l.9 1.7h-1.8z"/>
</g>
<path d="M175.4 100.2h3.4M177.1 100.2v2.9M180 113.7h3.4M180 104.3h3.4" fill="none" stroke="#231f20" stroke-width=".21"/>
<path d="M177.1 100.2l.9 1.7h-1.8z" fill="#231f20"/>
<path d="M181.7 113.7v8.6" fill="none" stroke="#231f20" stroke-width=".21"/>
<g fill="#231f20">
<path d="M180.8 120.7h1.8l-.9 1.6z"/>
<path d="M181.7 113.7l.9 1.7h-1.8z"/>
</g>
<path d="M181.7 104.3v9.4" fill="none" stroke="#231f20" stroke-width=".21"/>
<g fill="#231f20">
<path d="M181.7 104.3l.9 1.7h-1.8z"/>
<path d="M180.8 112h1.8l-.9 1.7z"/>
</g>
<path d="M36.1 137.7v4.5" fill="none" stroke="#231f20" stroke-width=".21"/>
<g fill="#231f20">
<path d="M35.1 140.5h1.9l-.9 1.7z"/>
<path d="M36.1 137.7l.9 1.7h-1.9z"/>
</g>
<path d="M25.9 97.2h8.9M30.6 97.2v45" fill="none" stroke="#231f20" stroke-width=".21"/>
<g fill="#231f20">
<path d="M29.6 140.5h1.9l-.9 1.7z"/>
<path d="M30.6 97.2l.9 1.7h-1.9z"/>
</g>
<path d="M36.1 101.7v36" fill="none" stroke="#231f20" stroke-width=".21"/>
<g fill="#231f20">
<path d="M36.1 101.7l.9 1.7h-1.9z"/>
<path d="M35.1 136h1.9l-.9 1.7z"/>
</g>
<path d="M135 145.6v3.3M157.5 147.3h6.5M164 145.6v3.3" fill="none" stroke="#231f20" stroke-width=".21"/>
<g fill="#231f20">
<path d="M157.5 147.3l1.7-1v1.9z"/>
<path d="M162.4 146.3l1.6 1-1.6 .9z"/>
</g>
<path d="M164 147.3h10.5M174.5 145.6v3.3" fill="none" stroke="#231f20" stroke-width=".21"/>
<g fill="#231f20">
<path d="M172.9 146.3l1.6 1-1.6 .9z"/>
<path d="M164 147.3l1.7-1v1.9z"/>
</g>
<path d="M93.9 145.6v3.3M93.9 147.3h41.1" fill="none" stroke="#231f20" stroke-width=".21"/>
<g fill="#231f20">
<path d="M133.3 146.3l1.7 1-1.7 .9z"/>
<path d="M93.9 147.3l1.7-1v1.9z"/>
</g>
<path d="M39.5 145.6v3.3M39.5 147.3h13.7M53.2 145.6v3.3" fill="none" stroke="#231f20" stroke-width=".21"/>
<g fill="#231f20">
<path d="M39.5 147.3l1.7-1v1.9z"/>
<path d="M51.5 146.3l1.7 1-1.7 .9z"/>
</g>
<path d="M28.2 142.3h12.4M67.3 147.3h13.1M80.4 145.6v3.3" fill="none" stroke="#231f20" stroke-width=".21"/>
<g fill="#231f20">
<path d="M78.7 146.3l1.7 1-1.7 .9z"/>
<path d="M67.3 147.3l1.6-1v1.9z"/>
</g>
<path d="M53.2 147.3h14.1M67.3 145.6v3.3" fill="none" stroke="#231f20" stroke-width=".21"/>
<g fill="#231f20">
<path d="M53.2 147.3l1.7-1v1.9z"/>
<path d="M65.6 146.3l1.7 1-1.7 .9z"/>
</g>
<path d="M135 147.3h22.5M157.5 145.6v3.3" fill="none" stroke="#231f20" stroke-width=".21"/>
<g fill="#231f20">
<path d="M155.8 146.3l1.7 1-1.7 .9z"/>
<path d="M135 147.3l1.7-1v1.9z"/>
<path d="M157.6 119.1l.5 .3v-.6h.3v.6l.6-.3 .1 .2-.6 .4 .6 .3-.1 .2-.6-.3v.6h-.3v-.6l-.5 .3-.2-.2 .6-.3-.6-.4z" fill-rule="evenodd"/>
</g>
<path d="M135.7 120.7a3 3 0 0 1 2.3-1.2h16.5a3 3 0 0 1 3 3v9a3 3 0 0 1-3 3h-16.5a3 3 0 0 1-3-3v-9l.1-.7z" fill-rule="evenodd" fill="#ffdf1b"/>
<path d="M135.7 120.7a3 3 0 0 1 2.3-1.2h16.5a3 3 0 0 1 3 3v9a3 3 0 0 1-3 3h-16.5a3 3 0 0 1-3-3v-9l.1-.7z" fill="none" stroke="#231f20" stroke-width=".21"/>
<path d="M136.7 121.3l.8-.5 .5-.1h16.5a1.81 1.81 0 0 1 1.8 1.8v9a1.81 1.81 0 0 1-1.8 1.8h-16.5a1.81 1.81 0 0 1-1.8-1.8v-9l.1-.4z" fill-rule="evenodd" fill="#2e3092"/>
<path d="M136.7 121.3l.8-.5 .5-.1h16.5a1.81 1.81 0 0 1 1.8 1.8v9a1.81 1.81 0 0 1-1.8 1.8h-16.5a1.81 1.81 0 0 1-1.8-1.8v-9l.1-.4z" fill="none" stroke="#231f20" stroke-width=".21"/>
<path d="M138.8 123.2h.7v.2h-.7zM140 123.2h.7v.2h-.7zM141.2 123.2h.7v.2h-.7zM142.4 123.2h.7v.2h-.7zM143.6 123.2h.7v.2h-.7zM144.8 123.2h.7v.2h-.7zM146 123.2h.7v.2h-.7zM147.2 123.2h.7v.2h-.7zM148.4 123.2h.7v.2h-.7zM149.6 123.2h.7v.2h-.7zM150.8 123.2h.7v.2h-.7zM152 123.2h.7v.2h-.7zM153.2 123.2l.6 .1-.6 .1zM153.7 123.3h.1v.2h-.1zM153.7 123.9h.1v.7h-.1zM153.7 125h.1v.8h-.1zM153.7 126.2h.1v.7h-.1zM153.7 127.4h.1v.7h-.1zM153.7 128.5h.1v.7h-.1zM153.7 129.7h.1v.7h-.1zM153 130.7h.7v.2h-.7zM151.8 130.7h.7v.2h-.7zM150.6 130.7h.7v.2h-.7zM149.4 130.7h.7v.2h-.7zM148.2 130.7h.7v.2h-.7zM147 130.7h.7v.2h-.7zM145.8 130.7h.7v.2h-.7zM144.5 130.7h.8v.2h-.8zM143.3 130.7h.8v.2h-.8zM142.1 130.7h.8v.2h-.8zM140.9 130.7h.8v.2h-.8zM139.7 130.7h.8v.2h-.8zM138.7 130.8l.6-.1v.2zM138.7 130.6h.1v.2h-.1zM138.7 129.4h.1v.7h-.1zM138.7 128.2h.1v.8h-.1zM138.7 127.1h.1v.7h-.1zM138.7 125.9h.1v.8h-.1zM138.7 124.8h.1v.7h-.1zM138.7 123.6h.1v.7h-.1z" fill="#ffdf1b"/>
<g font-size="9" fill="#231f20">
<text x="50" y="39.3">HEAVY VEHICLE</text>
<text x="50" y="57.3">DETOUR</text>
<text x="88" y="113.5">HEAVY VEHICLE</text>
<text x="93.9" y="131.5">DETOUR</text>
</g>
<text font-size="7.1" fill="#231f20" x="175.5" y="272.4">TC1697_2</text>
<g font-size="6.7" fill="#231f20">
<text x="121.2" y="243.9">DIVERSION ROUTE</text>
<text x="109.3" y="252">ADVANCED INTERSECTION</text>
<text x="104.6" y="260">DIRECTION SIGN (CHEVRON)</text>
</g>
<g font-size="4.2" fill="#231f20">
<text x="88.3" y="82">Right turn option</text>
<text x="89.9" y="158.2">Left turn option</text>
<text x="19.8" y="204.1">Colour Legend</text>
<text x="97.7" y="204.1">Notes:</text>
<text x="15" y="266.8">Planning, Design and Operations Division</text>
<text x="29.4" y="272.4">Traffic Engineering Section</text>
<text x="174.4" y="285.6">A</text>
</g>
<g font-size="3.9" fill="#231f20">
<text x="97.7" y="208.8">1. This sign may be used at an intersection where a heavy</text>
<text x="27.5" y="210.5">Retroreflective white (background)</text>
<text x="103.5" y="213.5">vehicle detour (identified by a Diversion Route marker)</text>
<text x="27.5" y="218">Retroreflective yellow (background)</text>
<text x="103.5" y="218.1">changes direction.</text>
<text x="27.5" y="225.5">Retroreflective blue (background)</text>
<text x="97.7" y="222.8">2.* For Diversion Route marker sign details see TC1696.</text>
<text x="27.6" y="233.4">Black (legend and border)</text>
</g>
<g font-size="3.5" fill="#231f20">
<text x="16.7" y="280.4">Designed</text>
<text x="42.7" y="280.4">Checked</text>
<text x="69.7" y="280.4">Scale</text>
<text x="98.5" y="281.3">PRINCIPAL ENGINEER</text>
<text x="153.4" y="276.2">12/02/08</text>
<text x="157.4" y="281">Date</text>
<text x="180.5" y="278.1">Page 2/2</text>
<text x="17" y="284.8">TV 1/08</text>
<text x="42.8" y="284.8">DJ 1/08</text>
<text x="69.7" y="285">Not to Scale</text>
<text x="98.5" y="285.1">(Traffic Engineering)</text>
</g>
<text font-size="3.4" fill="#231f20" x="96.3" y="266.3">ORIGINAL APPROVED AS OFFICIAL TRAFFIC SIGN</text>
<g font-size="1.8" fill="#231f20">
<text x="104.4" y="17.6">1800</text>
<text x="166.2" y="22.8">R75</text>
<text x="28.7" y="27.2">100</text>
<text x="26" y="35.5">120CN</text>
<text x="35.8" y="30.2">40</text>
<text x="28.7" y="44.5">120</text>
<text x="178.5" y="46.1">480</text>
<text x="184.4" y="46.2">600</text>
<text x="26" y="53.5">120CN</text>
<text x="28.7" y="63.4">140</text>
<text x="36" y="63.7">2</text>
<text x="37" y="63.7">0</text>
<text x="179.1" y="66.1">60</text>
<text x="43.2" y="75.4">140</text>
<text x="72.3" y="75.4">615</text>
<text x="107.4" y="75.4">300</text>
<text x="139" y="75.5">175</text>
<text x="152.3" y="75.5">188</text>
<text x="166.1" y="75.4">182</text>
<text x="105.4" y="91.8">1800</text>
<text x="44.8" y="97">R75</text>
<text x="183" y="101.4">100</text>
<text x="176.2" y="104.4">40</text>
<text x="183" y="109.7">120CN</text>
<text x="183" y="118.7">120</text>
<text x="26.5" y="120.4">600</text>
<text x="32.4" y="120.3">480</text>
<text x="183" y="127.7">120CN</text>
<text x="176.1" y="137.9">2</text>
<text x="177.1" y="137.9">0</text>
<text x="183" y="137.6">140</text>
<text x="32.9" y="140.3">60</text>
<text x="44.9" y="149.6">182</text>
<text x="58.6" y="149.7">188</text>
<text x="72" y="149.7">175</text>
<text x="112.9" y="149.6">615</text>
<text x="144.7" y="149.6">300</text>
<text x="159.7" y="149.6">87</text>
<text x="167.7" y="149.6">140</text>
</g>
</svg>
